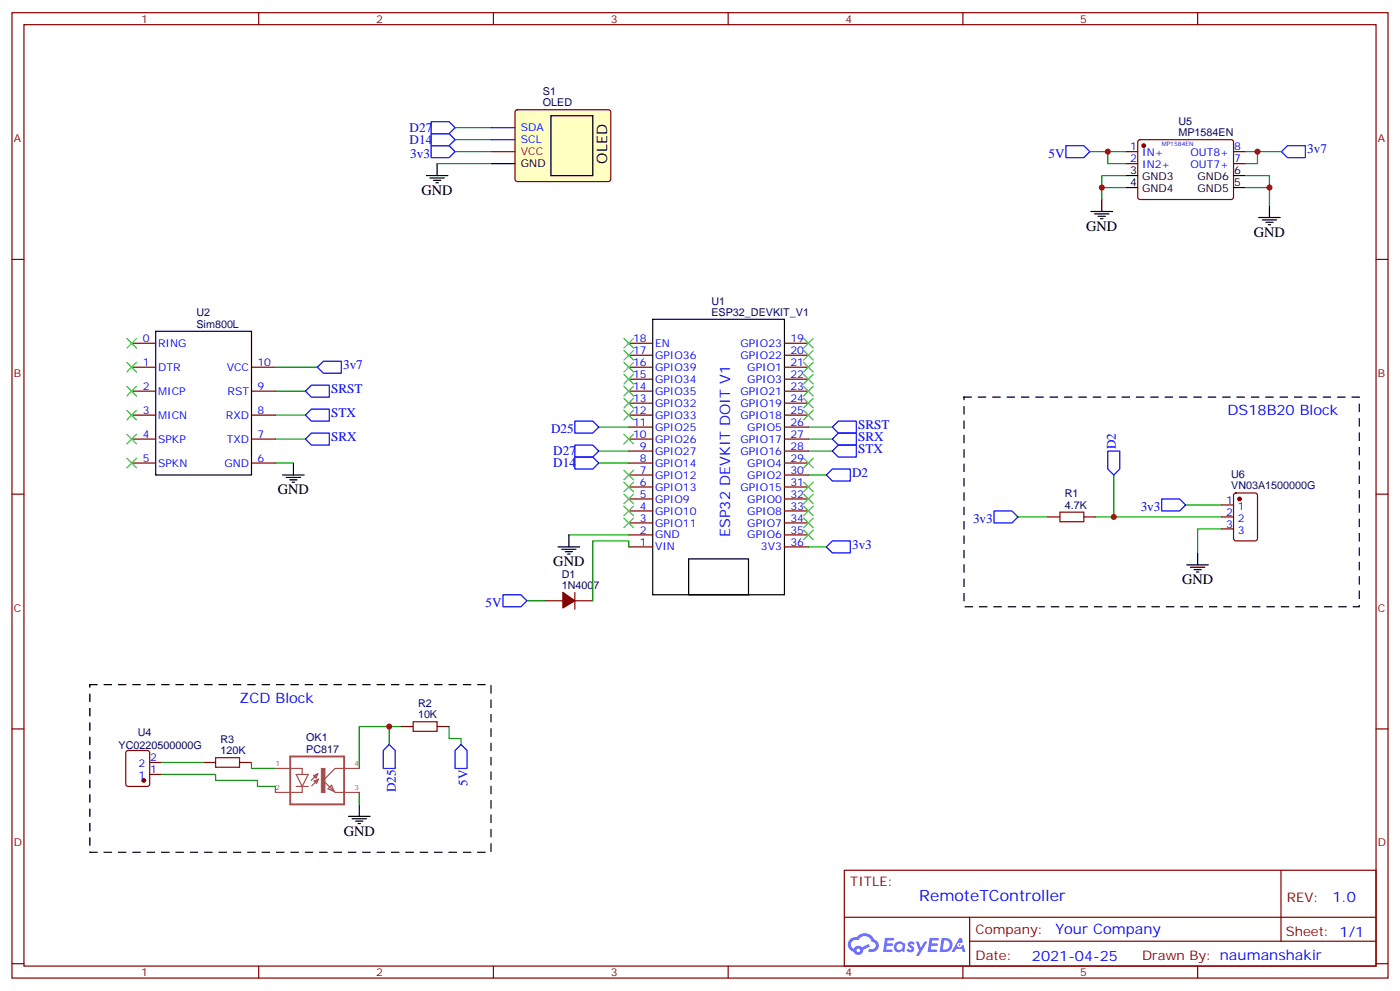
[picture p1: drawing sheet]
<svg xmlns="http://www.w3.org/2000/svg" width="412mm" height="292mm" viewBox="0 0 412 292" stroke-linecap="round" stroke-linejoin="round" font-family="sans-serif">
<g fill="none" stroke="#870000" stroke-width=".35">
<path d="M3.5 3.7h405.4v284.4h-405.4zM7.1 7.3h398.2v277.3h-398.2zM76.2 3.7v3.6M145.3 3.7v3.6M214.5 3.7v3.6M283.6 3.7v3.6M352.8 3.7v3.6M3.5 76.4h3.6M405.3 76.4h3.6M3.5 145.6h3.6M405.3 145.6h3.6M3.5 214.7h3.6"/>
<path d="M405.3 214.7h3.6M248.7 256.3h156.6v28.3h-156.6zM377.3 256.4v20.8M248.7 270.2h156.5M285.6 277.2h119.6M285.6 270.2v14.1M3.5 283.8h3.6M76.2 284.6v3.5M145.3 284.6v3.5M214.5 284.6v3.5M283.6 284.6v3.5M352.8 284.6v3.5"/>
<path d="M405.3 283.8h3.6"/>
</g>
<g fill="#5487ff">
<path d="M267.7 277.5a1.22 1.22 0 0 1 1.7 .3l-.4 .5a.47 .47 0 0 0-.3-.4 .47 .47 0 0 0-.5 .2l.1 .3a1.14 1.14 0 0 1 .8 1.7 1.14 1.14 0 0 1-1.9 0l-.2-.2 .5-.5 .7 .4a.29 .29 0 0 0 .3-.3 .29 .29 0 0 0-.2-.3 1.04 1.04 0 0 1-.6-1.7z"/>
<path d="M260.7 276.3h2.4l.3 .1-.2 .5-1.8 .1-.1 .9h1.5l.3 .3-.3 .4h-1.6l-.2 1.1h1.7l.2 .3-.2 .4h-2.6z"/>
<path d="M273.8 276.3h2.4l.3 .1-.1 .5-1.8 .1-.2 .9h1.6l.3 .3-.4 .4h-1.6l-.1 1.1h1.7l.2 .3-.2 .4h-2.6z"/>
<path d="M282.6 276.3h.7l.3 1.2-.6 .3a.69 .69 0 0 0-1 .3 .69 .69 0 0 0 .4 1 .69 .69 0 0 0 .9-.6l.5-.3 .6 2.2h-.8l-.2-.9h-1.8l-.5 .9h-.8z"/>
<path d="M269.8 277.3h.8l.6 1.9 1.1-1.9h.9l-2.6 4.2h-.8l.9-1.5z"/>
<path d="M277.4 276.3l-.6 4.1h1.3a2.11 2.11 0 0 0 2.5-2.1 2.11 2.11 0 0 0-2.5-2zM278.1 277a1.39 1.39 0 0 1 1.7 1.4 1.39 1.39 0 0 1-1.8 1.3h-.3z"/>
<path d="M263.7 277.9a1.54 1.54 0 0 0-.1 2.1 1.54 1.54 0 0 0 2.2 .2l.6 .2 .3-2.3-.2-.2-.4-.1a1.49 1.49 0 0 0-2.4 .1zM264 278.9a.94 .94 0 0 1 1.8 0 .94 .94 0 0 1-1.8 0z"/>
<path d="M250.4 276.6a2.18 2.18 0 0 0 1.1 3.8 1.44 1.44 0 0 0 1.6 .9 1.44 1.44 0 0 0 1.2-1.5l2-1-.5-.7-1.9 .9a1.47 1.47 0 0 0-2.4 .5 1.39 1.39 0 0 1-.7-2 1.39 1.39 0 0 1 2-.5 2.12 2.12 0 0 1 2.2-1.3 2.12 2.12 0 0 1 1.9 1.7 1.14 1.14 0 0 1 1.1 1.4 1.14 1.14 0 0 1-1.7 .8 .43 .43 0 0 0-.5 .3 .43 .43 0 0 0 .4 .5 1.98 1.98 0 0 0 2.5-1.2 1.98 1.98 0 0 0-1.2-2.5 3.1 3.1 0 0 0-5.3-.7l-.9 .1zM252.3 279.9a.55 .55 0 0 1 1.1 0 .55 .55 0 0 1-1.1 0z"/>
<circle cx="282.6" cy="278.4" r=".26"/>
</g>
<path d="M45.9 97.6h28.2v42.3h-28.2zM192.3 94.1h38.8v81.1h-38.8zM202.8 164.6h17.7v10.6h-17.7z" fill="none" stroke="#000" stroke-width=".35"/>
<g fill="none" stroke="#870000" stroke-width=".35">
<path d="M38.8 115.2h7.1M38.8 108.2h7.1M38.8 101.1h7.1M74.1 115.2h7M74.1 108.2h7M185.2 118.7h7.1M185.2 115.2h7.1M185.2 111.7h7.1M185.2 108.2h7.1M185.2 104.6h7.1M185.2 101.1h7.1M231.1 118.7h7"/>
<path d="M231.1 115.2h7M231.1 111.7h7M231.1 108.2h7M231.1 104.6h7M231.1 101.1h7M38.8 136.4h7.1M38.8 129.3h7.1M38.8 122.3h7.1M74.1 136.4h7M74.1 129.3h7M74.1 122.3h7M185.2 139.9h7.1"/>
<path d="M185.2 136.4h7.1M185.2 132.9h7.1M185.2 129.3h7.1M185.2 125.8h7.1M185.2 122.3h7.1M231.1 139.9h7M231.1 136.4h7M231.1 132.9h7M231.1 129.3h7M231.1 125.8h7M231.1 122.3h7M185.2 157.6h7.1"/>
<path d="M185.2 154h7.1M185.2 150.5h7.1M185.2 147h7.1M185.2 143.4h7.1M231.1 157.6h7M231.1 154h7M231.1 150.5h7M231.1 147h7M231.1 143.4h7M185.2 161.1h7.1M231.1 161.1h7"/>
</g>
<path d="M151.9 32.5l.5-.2h26.8l.5 .2 .2 .5v20.1l-.7 .4-27.1-.1-.4-.6v-19.8z" fill="#ffffc2" stroke="#870000" stroke-width=".35"/>
<g fill="none" stroke="#00f" stroke-width=".35">
<path d="M127 39.4h5.3l1.8 1.7-1.8 1.8h-5.3zM127 35.8h5.3l1.8 1.8-1.8 1.8h-5.3zM144.6 37.6h7.1M127 42.9h5.3l1.8 1.8-1.8 1.7h-5.3zM144.6 41.1h7.1M314 42.9h5.3l1.7 1.8-1.7 1.7h-5.3zM377.5 44.7l1.7-1.8h5.3v3.5h-5.3zM90 115.2l1.7-1.7h5.3v3.5h-5.3zM93.5 108.2l1.7-1.8h5.3v3.5h-5.3zM90 129.3l1.7-1.7h5.3v3.5h-5.3zM90 122.3l1.7-1.8h5.3v3.5h-5.3zM169.3 124h5.3l1.8 1.8-1.8 1.8h-5.3z"/>
<path d="M169.3 131.1h5.3l1.8 1.8-1.8 1.7h-5.3zM169.3 134.6h5.3l1.8 1.8-1.8 1.7h-5.3zM243.4 139.9l1.8-1.8h5.3v3.6h-5.3zM245.2 129.3l1.7-1.7h5.3v3.5h-5.3zM245.2 132.9l1.7-1.8h5.3v3.5h-5.3zM245.2 125.8l1.7-1.8h5.3v3.6h-5.3zM326.3 132.9h3.5v5.2l-1.7 1.8-1.8-1.8zM292.8 150.5h5.3l1.8 1.8-1.8 1.7h-5.3zM342.2 147h5.3l1.7 1.7-1.7 1.8h-5.3zM148.2 175.2h5.3l1.7 1.8-1.7 1.7h-5.3zM243.4 161.1l1.8-1.8h5.3v3.5h-5.3zM112.9 221.1l1.8-1.8 1.7 1.8v5.2h-3.5z"/>
<path d="M134.1 221.1l1.7-1.8 1.8 1.8v5.2h-3.5z"/>
</g>
<g fill="none" stroke="#000" stroke-width=".35">
<path d="M162.3 34.1h12.3v17.6h-12.3zM125.6 51.7h6.3M126.6 52.4h4.3M127.7 53.1h2.1M128.4 53.8h.7M128.8 48.2v3.5M144.6 48.2h7.1M324.6 58.8v3.5M331.6 51.7h3.5M331.6 55.2h3.5M363.4 51.7h3.5M363.4 55.2h3.5"/>
<path d="M321.4 62.3h6.3M322.4 63h4.3M323.5 63.7h2.1M324.2 64.4h.7M370.8 64.1h6.3M371.8 64.8h4.3M372.9 65.5h2.1M373.6 66.2h.7M373.9 60.5v3.6M83.3 139.9h6.3M86.4 136.4v3.5M84.3 140.6h4.2"/>
<path d="M85.4 141.3h2.1M86.1 142h.7M167.6 157.6v3.5M164.4 161.1h6.3M165.5 161.8h4.2M166.5 162.5h2.1M167.2 163.2h.7M349.6 166.4h6.4M350.7 167.1h4.2M351.7 167.8h2.1M352.4 168.5h.7M352.8 162.8v3.6"/>
<path d="M105.8 236.9v3.6M102.7 240.5h6.3M103.7 241.2h4.2M104.8 241.9h2.1M105.5 242.6h.7"/>
</g>
<path d="M144.6 44.7h7.1" fill="none" stroke="#f00" stroke-width=".35"/>
<path d="M81.1 226.3h7.9v1.8M87.3 228.1h3.5l-1.8 3.5zM87.3 231.6h3.5M89 231.6v1.8h-7.9M92.4 228.5l1.2-.6-.5 1.3zM92.5 230l1.3-.5-.5 1.3zM93.6 227.9l-1.9 2M93.8 229.5l-2 2M96.6 232.3l1.1-1 .7 1.7zM102.2 226.3h-3.5l-3.5 3.6 3.5 3.5h3.5M102.4 226.3h3.4M102.4 233.4h3.4" fill="none" stroke="#a64a4a" stroke-width=".35"/>
<path d="M85.5 222.8h15.9v14.1h-15.9z" fill="none" stroke="#a64a4a" stroke-width=".56"/>
<path d="M94.7 226.3h1v7.1h-1z" fill="#a64a4a" stroke="#a64a4a" stroke-width=".29"/>
<path d="M312.2 150.8h7.1v2.9h-7.1zM121.7 212.6h7.1v2.8h-7.1zM63.5 223.2h7.1v2.8h-7.1z" fill="none" stroke="#a10000" stroke-width=".35"/>
<g fill="none" stroke="#870000" stroke-width=".35">
<path d="M331.6 44.7h3.5M331.6 48.2h3.5M335.4 41.3l.4-.2 27.1 .1 .5 .6-.1 16.5-.6 .5-27.1-.1-.5-.6v-16.3zM363.4 44.7h3.5M363.4 48.2h3.5M308.7 152.3h3.5M319.3 152.3h3.5M359.8 152.3h3.6M359.8 148.7h3.6M359.8 155.8h3.6M363.6 145.4l.5-.2h5.6l.7 .4v13l-.4 .7h-5.9l-.7-.4v-13zM160.5 177h5.3"/>
<path d="M169.3 177h5.3M169.3 174.5v4.9M118.2 214h3.5M128.8 214h3.5M37.3 221.3l.4-.2h5.7l.6 .4 .1 9.4-.5 .7h-5.9l-.6-.4-.1-9.4zM44.1 224.6h3.5M44.1 228.1h3.5M60 224.6h3.5M70.6 224.6h3.5"/>
</g>
<g fill="none" stroke="#008700" stroke-width=".35">
<path d="M134.1 37.6h10.5M128.8 48.2h15.8M134.1 44.7h10.5M134.1 41.1h10.5M321 44.7h10.6M324.6 55.2h7M326.3 44.7v3.5h5.3M331.6 51.7h-7v7.1M366.9 55.2h7v5.3M366.9 51.7h7v3.5M366.9 44.7h10.6M370.4 44.7v3.5h-3.5"/>
<path d="M81.1 108.2h12.4M81.1 115.2h8.9M81.1 136.4h5.3M81.1 122.3h8.9M81.1 129.3h8.9M176.4 125.8h8.8M176.4 132.9h8.8M176.4 136.4h8.8M238.1 139.9h5.3M238.1 125.8h7.1M238.1 132.9h7.1M238.1 129.3h7.1"/>
<path d="M328.1 139.9v12.4M167.6 157.6h17.6M299.9 152.3h8.8M322.8 152.3h37M349.2 148.7h10.6M359.8 155.8h-7v7M155.2 177h5.3M185.2 161.1v-1.8h-10.6v17.7M238.1 161.1h5.3M114.7 214v5.3M118.2 214h-12.4v12.3M132.3 214v3.5h3.5v1.8"/>
<path d="M47.6 228.1h15.9v1.8h12.3v1.7h5.3v1.8M47.6 224.6h12.4M74.1 224.6v1.7h7M105.8 233.4v3.5"/>
</g>
<g fill="#870000" stroke="#870000" stroke-width=".35">
<path d="M165.8 174.5l3.5 2.5-3.5 2.1z"/>
<circle cx="42.3" cy="229.9" r=".53"/>
<circle cx="336.9" cy="42.9" r=".53"/>
<circle cx="365.1" cy="147" r=".53"/>
</g>
<path d="M284 117h116.4v61.7h-116.4zM26.5 201.6h118.1v49.4h-118.1z" fill="none" stroke="#000" stroke-width=".35" stroke-dasharray="2.1 2.1"/>
<g fill="none" stroke="#3c3" stroke-width=".35">
<path d="M37.4 99.7l2.8 2.8M40.2 99.7l-2.8 2.8M183.8 99.7l2.8 2.8M186.6 99.7l-2.8 2.8M236.7 99.7l2.8 2.8M239.5 99.7l-2.8 2.8M37.4 106.8l2.8 2.8M37.4 113.8l2.8 2.8M40.2 106.8l-2.8 2.8M40.2 113.8l-2.8 2.8M183.8 103.2l2.8 2.8M183.8 106.8l2.8 2.8"/>
<path d="M183.8 110.3l2.8 2.8M183.8 113.8l2.8 2.8M183.8 117.3l2.8 2.9M186.6 103.2l-2.8 2.8M186.6 106.8l-2.8 2.8M186.6 110.3l-2.8 2.8M186.6 113.8l-2.8 2.8M186.6 117.3l-2.8 2.9M236.7 103.2l2.8 2.8M236.7 106.8l2.8 2.8M236.7 110.3l2.8 2.8M236.7 113.8l2.8 2.8"/>
<path d="M236.7 117.3l2.8 2.9M239.5 103.2l-2.8 2.8M239.5 106.8l-2.8 2.8M239.5 110.3l-2.8 2.8M239.5 113.8l-2.8 2.8M239.5 117.3l-2.8 2.9M37.4 120.9l2.8 2.8M37.4 127.9l2.8 2.8M37.4 135l2.8 2.8M40.2 120.9l-2.8 2.8M40.2 127.9l-2.8 2.8M40.2 135l-2.8 2.8"/>
<path d="M183.8 127.9l2.8 2.8M183.8 138.5l2.8 2.8M183.8 120.9l2.8 2.8M186.6 127.9l-2.8 2.8M186.6 138.5l-2.8 2.8M186.6 120.9l-2.8 2.8M236.7 120.9l2.8 2.8M236.7 135l2.8 2.8M239.5 120.9l-2.8 2.8M239.5 135l-2.8 2.8M183.8 142l2.8 2.9M183.8 145.6l2.8 2.8"/>
<path d="M183.8 149.1l2.8 2.8M183.8 152.6l2.8 2.8M186.6 142l-2.8 2.9M186.6 145.6l-2.8 2.8M186.6 149.1l-2.8 2.8M186.6 152.6l-2.8 2.8M236.7 142l2.8 2.9M236.7 145.6l2.8 2.8M236.7 149.1l2.8 2.8M236.7 152.6l2.8 2.8M236.7 156.1l2.8 2.9M239.5 142l-2.8 2.9"/>
<path d="M239.5 145.6l-2.8 2.8M239.5 149.1l-2.8 2.8M239.5 152.6l-2.8 2.8M239.5 156.1l-2.8 2.9"/>
</g>
<g fill="#c00">
<circle cx="326.3" cy="44.7" r=".88"/>
<circle cx="324.6" cy="55.2" r=".88"/>
<circle cx="373.9" cy="55.2" r=".88"/>
<circle cx="370.4" cy="44.7" r=".88"/>
<circle cx="114.7" cy="214" r=".88"/>
<circle cx="328.1" cy="152.3" r=".88"/>
</g>
<text font-size="4.6" fill="#00f" x="270.8" y="265.4">RemoteTController</text>
<g font-size="4.2">
<text x="178.9" y="48.2" transform="rotate(-90 178.9 48.2)">OLED</text>
<text x="124.2" y="57.4">GND</text>
<text x="320" y="67.9">GND</text>
<text x="369.4" y="69.7">GND</text>
<text x="81.8" y="145.6">GND</text>
<text x="163" y="166.7">GND</text>
<text x="348.2" y="172">GND</text>
<text x="101.2" y="246.1">GND</text>
</g>
<g font-size="4.2" fill="#00f">
<text x="361.6" y="122.3">DS18B20 Block</text>
<text x="215.1" y="158.2" transform="rotate(-90 215.1 158.2)">ESP32 DEVKIT DOIT V1</text>
<text x="70.6" y="206.9">ZCD Block</text>
<text x="392.5" y="265.6">1.0</text>
<text x="310.9" y="275.2">Your Company</text>
<text x="304" y="283">2021-04-25</text>
</g>
<g font-size="3.9" fill="#00f">
<text x="120.6" y="38.9">D27</text>
<text x="120.6" y="42.4">D14</text>
<text x="120.8" y="46.5">3v3</text>
<text x="308.8" y="46.5">5V</text>
<text x="385.1" y="45.2">3v7</text>
<text x="101.1" y="108.7">3v7</text>
<text x="97.5" y="115.9">SRST</text>
<text x="97.5" y="122.9">STX</text>
<text x="97.5" y="130">SRX</text>
<text x="162.3" y="127.6">D25</text>
<text x="252.8" y="130">SRX</text>
<text x="252.8" y="126.5">SRST</text>
<text x="163" y="134.1">D27</text>
<text x="163" y="137.7">D14</text>
<text x="252.8" y="133.5">STX</text>
<text x="328.7" y="132.3" transform="rotate(-90 328.7 132.3)">D2</text>
<text x="251" y="140.6">D2</text>
<text x="286.6" y="154">3v3</text>
<text x="336" y="150.5">3v3</text>
<text x="251" y="161.7">3v3</text>
<text x="143" y="178.8">5V</text>
<text x="116.6" y="233.4" transform="rotate(-90 116.6 233.4)">D25</text>
<text x="137.7" y="231.5" transform="rotate(-90 137.7 231.5)">5V</text>
</g>
<g font-size="3.9" fill="#800">
<text x="250.5" y="260.9">TITLE:</text>
<text x="379.1" y="265.6">REV:</text>
<text x="287.4" y="275.1">Company:</text>
<text x="378.7" y="275.7">Sheet: 1/1</text>
<text x="287.4" y="282.8">Date:</text>
<text x="336.4" y="282.9">Drawn By: naumanshakir</text>
</g>
<g font-size="3.2" fill="#800">
<text x="41.6" y="6.7">1</text>
<text x="110.8" y="6.7">2</text>
<text x="179.9" y="6.7">3</text>
<text x="249.1" y="6.7">4</text>
<text x="318.2" y="6.7">5</text>
<text x="4.1" y="41.8">A</text>
<text x="405.9" y="41.8">A</text>
<text x="4.1" y="111">B</text>
<text x="405.9" y="111">B</text>
<text x="4.1" y="180.1">C</text>
<text x="405.9" y="180.1">C</text>
<text x="4.1" y="249.3">D</text>
<text x="405.9" y="249.3">D</text>
<text x="41.6" y="287.5">1</text>
<text x="110.8" y="287.5">2</text>
<text x="179.9" y="287.5">3</text>
<text x="249.1" y="287.5">4</text>
<text x="318.2" y="287.5">5</text>
</g>
<g font-size="3.2" fill="#000080">
<text x="159.9" y="28.1">S1</text>
<text x="159.9" y="31.3">OLED</text>
<text x="347.1" y="40.1">MP1584EN</text>
<text x="347.1" y="36.9">U5</text>
<text x="209.6" y="89.8">U1</text>
<text x="57.9" y="93.2">U2</text>
<text x="209.6" y="93">ESP32_DEVKIT_V1</text>
<text x="57.9" y="96.5">Sim800L</text>
<text x="362.7" y="140.8">U6</text>
<text x="313.6" y="149.8">4.7K</text>
<text x="313.6" y="146.5">R1</text>
<text x="362.7" y="144.1">VN03A1500000G</text>
<text x="165.5" y="173.4">1N4007</text>
<text x="165.5" y="170.1">D1</text>
<text x="123.1" y="208.2">R2</text>
<text x="123.1" y="211.5">10K</text>
<text x="34.9" y="220.5">YC0220500000G</text>
<text x="40.6" y="216.7">U4</text>
<text x="64.9" y="218.8">R3</text>
<text x="90.2" y="221.8">PC817</text>
<text x="90.2" y="218.3">OK1</text>
<text x="64.9" y="222.1">120K</text>
</g>
<g font-size="3.2" fill="#00f">
<text x="153.5" y="38.7">SDA</text>
<text x="153.5" y="42.2">SCL</text>
<text x="332.9" y="44.3">1</text>
<text x="332.9" y="47.8">2</text>
<text x="336.4" y="46.1">IN+</text>
<text x="350.7" y="46.1">OUT8+</text>
<text x="363.5" y="47.8">7</text>
<text x="363.5" y="44.3">8</text>
<text x="336.4" y="49.6">IN2+</text>
<text x="350.7" y="49.6">OUT7+</text>
<text x="42.1" y="100.8">0</text>
<text x="186.5" y="100.8">18</text>
<text x="232.8" y="100.8">19</text>
<text x="42.1" y="107.8">1</text>
<text x="46.6" y="102.2">RING</text>
<text x="75.8" y="107.8">10</text>
<text x="186.5" y="107.8">16</text>
<text x="186.5" y="104.3">17</text>
<text x="193" y="105.7">GPIO36</text>
<text x="193" y="102.2">EN</text>
<text x="218.1" y="102.2">GPIO23</text>
<text x="218.1" y="105.7">GPIO22</text>
<text x="232.8" y="104.3">20</text>
<text x="232.8" y="107.8">21</text>
<text x="46.6" y="109.2">DTR</text>
<text x="66.8" y="109.2">VCC</text>
<text x="186.5" y="111.3">15</text>
<text x="193" y="112.7">GPIO34</text>
<text x="193" y="109.2">GPIO39</text>
<text x="220.1" y="109.2">GPIO1</text>
<text x="220.1" y="112.7">GPIO3</text>
<text x="232.8" y="111.3">22</text>
<text x="42.1" y="114.9">2</text>
<text x="46.6" y="116.3">MICP</text>
<text x="67" y="116.3">RST</text>
<text x="75.8" y="114.9">9</text>
<text x="186.5" y="118.4">13</text>
<text x="186.5" y="114.9">14</text>
<text x="193" y="119.8">GPIO32</text>
<text x="193" y="116.3">GPIO35</text>
<text x="218.1" y="116.3">GPIO21</text>
<text x="218.1" y="119.8">GPIO19</text>
<text x="232.8" y="114.9">23</text>
<text x="232.8" y="118.4">24</text>
<text x="42.1" y="121.9">3</text>
<text x="46.6" y="123.3">MICN</text>
<text x="66.6" y="123.3">RXD</text>
<text x="75.8" y="121.9">8</text>
<text x="186.5" y="125.4">11</text>
<text x="186.5" y="121.9">12</text>
<text x="193" y="123.3">GPIO33</text>
<text x="218.1" y="123.3">GPIO18</text>
<text x="232.8" y="121.9">25</text>
<text x="232.8" y="125.4">26</text>
<text x="42.1" y="129">4</text>
<text x="46.6" y="130.4">SPKP</text>
<text x="66.8" y="130.4">TXD</text>
<text x="75.8" y="129">7</text>
<text x="186.5" y="129">10</text>
<text x="193" y="130.4">GPIO26</text>
<text x="193" y="126.9">GPIO25</text>
<text x="218.1" y="130.4">GPIO17</text>
<text x="220.1" y="126.9">GPIO5</text>
<text x="232.8" y="129">27</text>
<text x="42.1" y="136">5</text>
<text x="46.6" y="137.4">SPKN</text>
<text x="66.1" y="137.4">GND</text>
<text x="75.8" y="136">6</text>
<text x="188.5" y="136">8</text>
<text x="188.5" y="132.5">9</text>
<text x="193" y="137.4">GPIO14</text>
<text x="193" y="133.9">GPIO27</text>
<text x="218.1" y="133.9">GPIO16</text>
<text x="220.1" y="137.4">GPIO4</text>
<text x="232.8" y="132.5">28</text>
<text x="232.8" y="136">29</text>
<text x="188.5" y="143.1">6</text>
<text x="188.5" y="139.6">7</text>
<text x="193" y="141">GPIO12</text>
<text x="220.1" y="141">GPIO2</text>
<text x="232.8" y="139.6">30</text>
<text x="232.8" y="143.1">31</text>
<text x="188.5" y="146.6">5</text>
<text x="193" y="148">GPIO9</text>
<text x="193" y="144.5">GPIO13</text>
<text x="218.1" y="144.5">GPIO15</text>
<text x="220.1" y="148">GPIO0</text>
<text x="232.8" y="146.6">32</text>
<text x="361.2" y="148.4">1</text>
<text x="188.5" y="153.7">3</text>
<text x="188.5" y="150.1">4</text>
<text x="193" y="155.1">GPIO11</text>
<text x="193" y="151.6">GPIO10</text>
<text x="220.1" y="151.6">GPIO8</text>
<text x="220.1" y="155.1">GPIO7</text>
<text x="232.8" y="150.1">33</text>
<text x="232.8" y="153.7">34</text>
<text x="361.2" y="151.9">2</text>
<text x="361.2" y="155.4">3</text>
<text x="364.7" y="150.1">1</text>
<text x="364.7" y="153.7">2</text>
<text x="188.5" y="160.7">1</text>
<text x="188.5" y="157.2">2</text>
<text x="193" y="158.6">GND</text>
<text x="220.1" y="158.6">GPIO6</text>
<text x="232.8" y="157.2">35</text>
<text x="232.8" y="160.7">36</text>
<text x="364.7" y="157.2">3</text>
<text x="193" y="162.1">VIN</text>
<text x="224.2" y="162.1">3V3</text>
<text x="40.8" y="226">2</text>
<text x="44.3" y="227.8">1</text>
<text x="44.3" y="224.2">2</text>
<text x="40.8" y="229.5">1</text>
</g>
<text font-size="3.2" fill="#f00" x="153.5" y="45.7">VCC</text>
<g font-size="3.2">
<text x="153.5" y="49.2">GND</text>
<text x="332.9" y="51.4">3</text>
<text x="336.4" y="53.1">GND3</text>
<text x="352.8" y="53.1">GND6</text>
<text x="363.5" y="51.4">6</text>
<text x="332.9" y="54.9">4</text>
<text x="336.4" y="56.7">GND4</text>
<text x="352.8" y="56.7">GND5</text>
<text x="363.5" y="54.9">5</text>
</g>
<g font-size="2.1" fill="#a54b4b">
<text x="81.1" y="225.6">1</text>
<text x="104.4" y="225.6">4</text>
<text x="81.1" y="232.7">2</text>
<text x="104.4" y="232.7">3</text>
</g>
<text font-size="1.8" fill="#00f" x="342.2" y="43">MP1584EN</text>
</svg>
